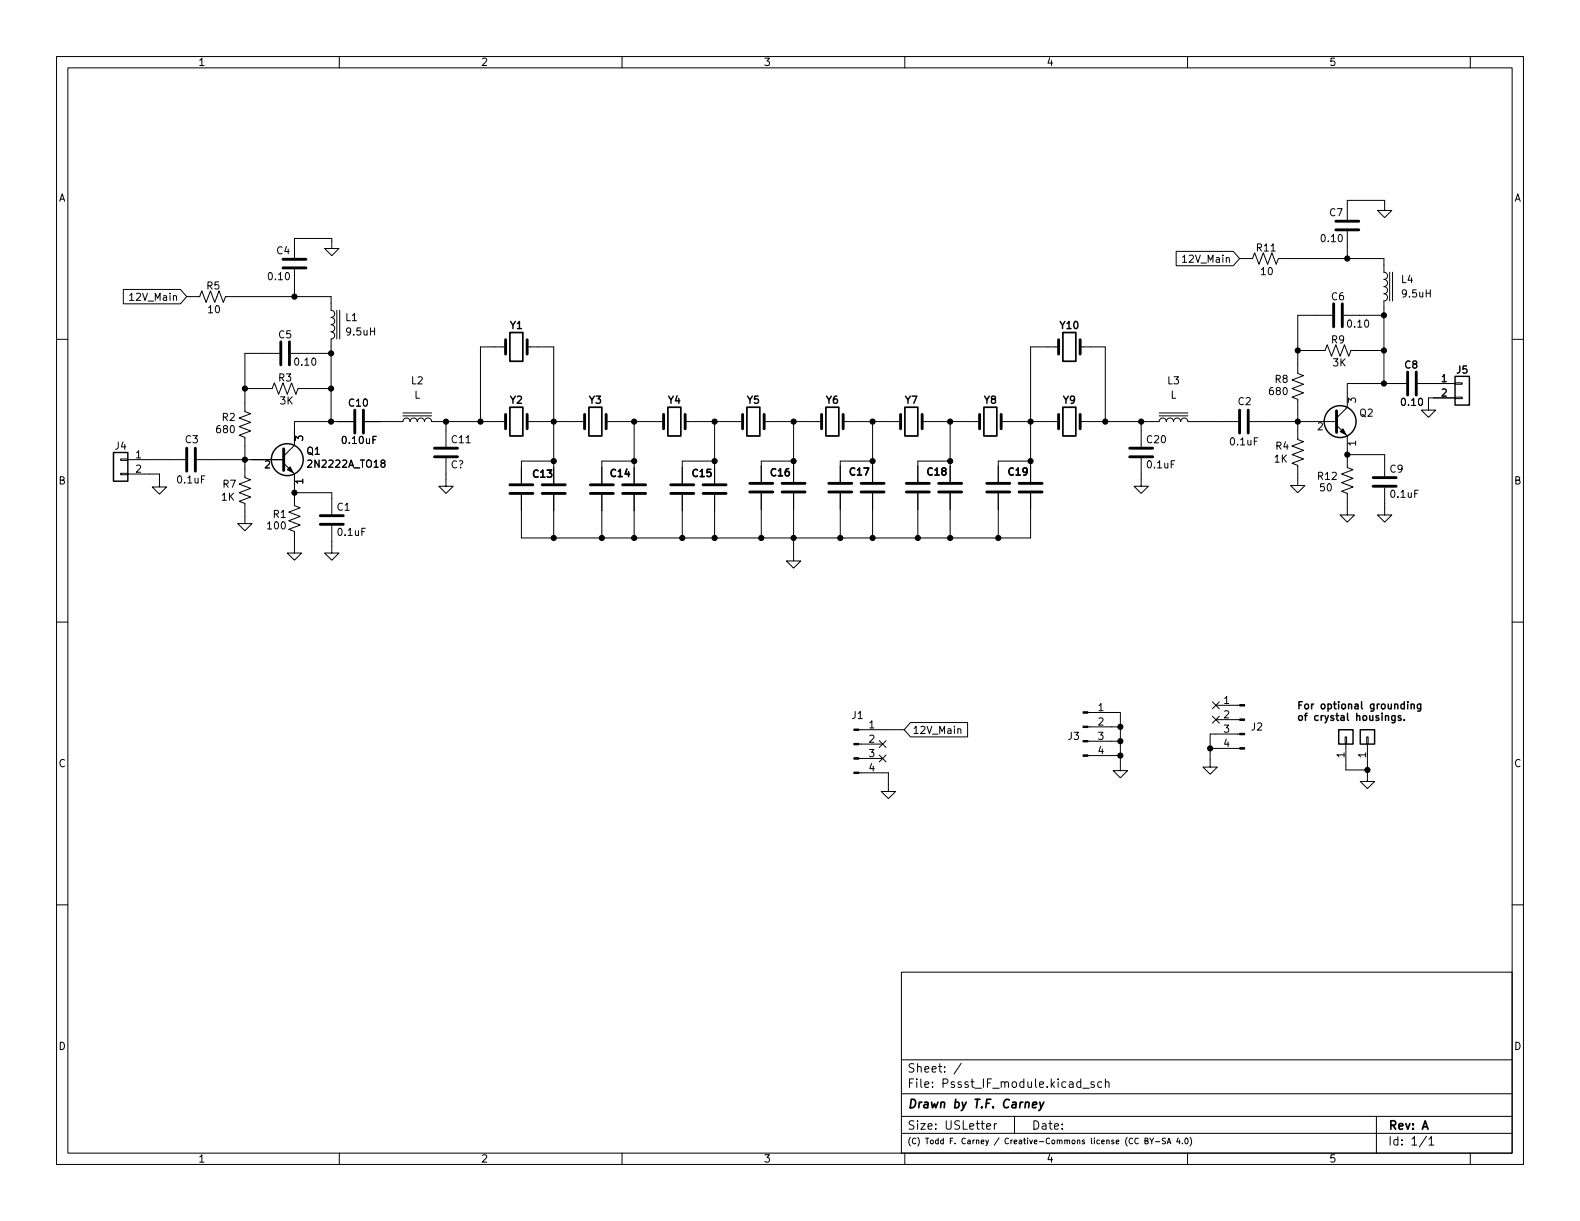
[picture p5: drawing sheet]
<svg xmlns="http://www.w3.org/2000/svg" width="279mm" height="216mm" viewBox="0 0 279 216" stroke-linecap="round" stroke-linejoin="round" font-family="sans-serif">
<g fill="none" stroke="#000" stroke-width=".18">
<path d="M10 10h259.4v195.9h-259.4zM12 12h255.4v191.9h-255.4zM60 10v2M110 10v2M160 10v2M210 10v2M260 10v2M244.9 37.2h1.2l-1.2 1.3-1.3-1.3h1.3v-1.8h-6.6v3.5M10 60h2M21.8 51.2h10.1l1.1 1.3-1.1 1.2h-10.1zM30.7 52.4l.1-.1h.4v.8M33 52.5h2.3l.4-1.1 .7 2.1 .8-2.1 .8 2.1 .7-2.1 .8 2.1 .4-1h18.6v2.4a.64 .64 0 0 1 .7 .6 .64 .64 0 0 1-.7 .6 .64 .64 0 0 1 .7 .7 .64 .64 0 0 1-.7 .6 .64 .64 0 0 1 .7 .6 .64 .64 0 0 1-.7 .7 .64 .64 0 0 1 .7 .6 .64 .64 0 0 1-.7 .6v14.6"/>
<path d="M50.6 48.3l.2-.1a.68 .68 0 0 1 .4 .6 .68 .68 0 0 1-.4 .7 .84 .84 0 0 1-.2-1.2zM52.1 47.6v4.9M58.7 43.9h1.2l-1.2 1.3-1.3-1.3h1.3v-1.7h-6.6v3.4M59.6 54.9v5M60.1 54.9v5M65.5 58.6h.7M66.2 58v1.2M208 44.4h10.1l1.1 1.3-1.1 1.3h-10.1zM216.9 45.7l.1-.2 .3 .1 .1 .8M219.2 45.7h2.3l.4-1 .7 2 .8-2 .8 2 .7-2 .8 2 .4-1h18.6v2.4a.64 .64 0 0 1 .7 .7 .64 .64 0 0 1-.7 .6 .64 .64 0 0 1 .7 .6 .64 .64 0 0 1-.7 .7 .64 .64 0 0 1 .7 .6 .64 .64 0 0 1-.7 .6 .64 .64 0 0 1 .7 .7 .64 .64 0 0 1-.7 .6v14.6M224.8 44.4h.7M235.6 55.8h-6.1v10.2l1 .4-2 .8 2 .7-2 .8 2 .8-2 .7 1 .4v7.1l1 .4-2 .8 2 .7-2 .8 2 .8-2 .7 1 .4v3.6h-1.3l1.3 1.2 1.3-1.2h-1.3"/>
<path d="M236.8 41.5h.1a.68 .68 0 0 1 .5 .6 .68 .68 0 0 1-.5 .6 .84 .84 0 0 1-.1-1.2zM237.6 55.8h7.1M238.3 40.9v4.8M241.4 56.7l.2-.1a.68 .68 0 0 1 .4 .6 .68 .68 0 0 1-.4 .7l-.2-.2-.1-.3zM245.7 48.1v5.1M246.3 48.1v5.1M252.2 51.9h.7M252.9 51.2v1.3M267.4 60h2M43.3 68.7h4.8l.4-1 .8 2 .7-2 .8 2 .8-2 .7 2 .4-1h5.8M49.4 62.5h-6.1v10.3l1 .4-2 .7 2 .8-2 .7 2 .8-2 .8 1 .3v7.2l1 .3-2 .8 2 .8-2 .7 2 .8-2 .7 1 .4v3.6h-1.3l1.3 1.3 1.3-1.3h-1.3M51.4 62.5h7.1"/>
<path d="M52.3 77.9v-.8l.4 .4 .2-.3h.5l.1 .1-.1 .6M55.2 63.4l.2-.1a.68 .68 0 0 1 .5 .6 .68 .68 0 0 1-.5 .7l-.2-.1-.1-.4zM62.5 74.5h-10.4v4.2l-1.9 1.9M64.5 74.5h6.7a.64 .64 0 0 1 .7-.6 .64 .64 0 0 1 .6 .6 .64 .64 0 0 1 .7-.6 .64 .64 0 0 1 .6 .6 .64 .64 0 0 1 .6-.6 .64 .64 0 0 1 .7 .6 .64 .64 0 0 1 .6-.6 .64 .64 0 0 1 .6 .6h13.1M65.9 77.8h.5M66.6 77.2h-.7v1.2M71.2 73.5h5.1M71.2 73h5.1M78.9 74.5v4.5M82.4 78.3h.8M89.4 61.3h-4.4v13.2M93.2 74.5h10.2"/>
<path d="M93.2 61.3h4.7v24.2M107.2 74.5h10.1M112.1 74.5v11M121.2 74.5h10.1M126.4 74.5v11M135.1 74.5h10.2M140.3 74.5v10.7M149.1 74.5h10.2M154.3 74.5v10.7M163.1 74.5h10.1M168 74.5v10.7M177 74.5h10.2"/>
<path d="M187.2 61.3h-5v23.9M191 74.5h14a.64 .64 0 0 1 .6-.6 .64 .64 0 0 1 .6 .6 .64 .64 0 0 1 .7-.6 .64 .64 0 0 1 .6 .6 .64 .64 0 0 1 .7-.6 .64 .64 0 0 1 .6 .6 .64 .64 0 0 1 .6-.6 .64 .64 0 0 1 .7 .6h8.8M191 61.3h4.5v13.2M201.8 74.5v4.5M205 73.5h5.1M205 73h5.1M221 74.5h15.3M222.4 77.4h-.6v1.3M229.5 62h4.8l.4-1 .8 2 .7-2 .8 2 .7-2 .8 2 .4-1h5.8M233.1 74.9l.5-.2 .3 .4-.8 .9h.8M236.3 75.2l2 1.9v5.6l1 .4-2.1 .7 2.1 .8-2.1 .7 2.1 .8-2.1 .8 1.1 .3v3.9h-1.3l1.3 1.2 1.2-1.2h-1.2M238.4 71.2v-.8l.5 .4 .2-.4h.5l.1 .2-.1 .6"/>
<path d="M239.7 78.4h-1.3l.4 .3M248.7 67.8h-10.4v4.2l-2 1.9M250.7 67.8h6.6M251 70.5l.1-.1a.68 .68 0 0 1 .5 .7 .68 .68 0 0 1-.5 .6 .84 .84 0 0 1-.1-1.2zM257.3 70.2h1.3v.3h-1.3zM257.3 67.7h1.3v.2h-1.3zM257.3 70.4h-4.7v2.1h-1.3l1.3 1.3 1.3-1.3h-1.3M21.3 83.7h1.3v.2h-1.3zM21.3 81.2h1.3v.2h-1.3zM22.6 83.8h5.6v2.3h-1.3l1.3 1.3 1.3-1.3h-1.3M22.6 81.3h10.2M34.8 81.3h15.4"/>
<path d="M36.2 84.1h-.6v1.3M46.9 81.6l.5-.1 .3 .3-.8 .9h.8M50.2 81.9l1.9 1.9v5.6l1 .4-2 .8 2 .7-2 .8 2 .7-2 .8 1 .4v3.8h-1.3l1.3 1.3 1.2-1.3h-1.2M52.1 87.1h6.6v3.8M53.5 85.1h-1.2l.3 .4M58.7 93v4.8h-1.3l1.3 1.3 1.2-1.3h-1.2M64.6 93.4h-.6v1.3M67.6 81.9l-.2-.3v-.1l.2-.2 .4 .1 .1 .2-.1 .2-.5 .2-.1 .1v.4l.2 .1h.4l.1-.2-.1-.4-.2-.1M78.9 81v5h-1.3l1.3 1.2 1.2-1.2h-1.2M97.9 81.5h-5.7v4M97.9 87.5v7.6M106.4 87.5v7.6"/>
<path d="M112.1 87.5v7.6M112.1 81.5h-5.7v4M120.6 87.5v7.6M126.4 87.5v7.6M126.4 81.5h-5.8v4M134.6 87.2v7.9M140.3 87.2v12h1.3l-1.3 1.3-1.2-1.3h1.2M140.3 81.5h-5.7v3.7M148.6 87.2v7.9M154.3 87.2v7.9M154.3 81.5h-5.7v3.7M162.3 87.2v7.9"/>
<path d="M168 87.2v7.9M168 81.5h-5.7v3.7M176.5 87.2v7.9M182.2 81.5h-5.7v3.7M182.2 87.2v7.9h-90v-7.6M201.8 81v5h-1.3l1.3 1.2 1.3-1.2h-1.3M207.7 81.5h-.6v1.2M238.3 80.4h6.6v3.8M244.9 86.2v4.9h-1.3l1.3 1.2 1.2-1.2h-1.2M250.8 86.7h-.6v1.3M10 110h2M267.4 110h2"/>
<path d="M151.9 136.7h5.2v3.3h-1.3l1.3 1.2 1.3-1.2h-1.3M151.9 134.1h4.2M151.9 131.6h4.2M151.9 129h8M155.5 133.5l1.2 1.2M155.5 131l1.2 1.2M156.7 133.5l-1.2 1.2M156.7 131l-1.2 1.2M161 127.8h10.1v2.5h-10.1l-1.1-1.3zM169.4 129l.2-.1h.3v.8M192.4 126h5.7v10.3h1.3l-1.3 1.2-1.3-1.2h1.3M192.4 133.6h5.7"/>
<path d="M192.4 131.1h5.7M192.4 128.5h5.7M214 132.3h5.2M214.4 124.1l1.2 1.2M214.4 126.6l1.2 1.3M215 127.3h4.2M215 124.7h4.2M215.6 124.1l-1.2 1.2M215.6 126.6l-1.2 1.3M219.2 129.8h-5.2v5.8h1.3l-1.3 1.3-1.3-1.3h1.3M237.9 130.3h.2v1.3h-.2zM238 131.6v4.5h3.8"/>
<path d="M241.7 130.3h.2v1.3h-.2zM241.8 131.6v6.6h1.3l-1.3 1.2-1.3-1.2h1.3M10 160h2M267.4 160h2M159.4 171.9h108v32h-108zM159.4 197.4h108M159.4 193.4h108M159.4 187.4h108M164.9 192.1v.2M164.9 191.4v.1M167 189.4v.2M167 188.7v.1"/>
<path d="M170 188l-1.3 1.9M176.3 198.7h-.3l-.2 .3M179.4 197.4v3M193.5 191.4l-.4-.1-.2 .2 .1 .2 .5 .2v.3h-.6M194.8 191.4l-.4-.1-.3 .3v.4l.2 .2h.5M195.5 191.4l.2-.1 .3 .1 .1 .9M195.5 190.8v1.5M243.4 197.4v6.5M60 203.9v2M110 203.9v2M159.4 200.4h108M160 203.9v2"/>
<path d="M178.3 201.3a.44 .44 0 0 0-.6 .5 .44 .44 0 0 0 .6 .4M190.5 201.7l.4-.1 .1 .7M191.8 201.6h-.3l-.1 .1v.2l.4 .1v.2h-.4M193 201.3v.8l.1 .2M199.3 201.1a1.15 1.15 0 0 0 0 1.5M202.5 201.7h.4l.1-.4h-.5v1h.4l.1-.4-.2-.2M208.3 201.2l-.2 .7h.6M208.6 201.6v.7M210 203.9v2M252.7 201.4l.4-.4v1.5M252.7 202.5h.8M260 203.9v2"/>
</g>
<g fill="none" stroke="#000" stroke-width=".51">
<path d="M236.2 39.1h4.1M50 45.8h4.1M50 47.4h4.1M235.8 53.7v4.1M236.2 40.6h4.1M237.4 53.7v4.1M33 79.2v4.1M34.5 79.2v4.1M49.7 60.5v4M50.2 79.4v3.8M51.2 60.5v4M62.7 72.5v4.1"/>
<path d="M64.3 72.5v4.1M76.8 79.2h4.1M89.4 60.1v2.5M89.4 73.3v2.5M93.2 60.1v2.5M93.2 73.3v2.5M103.4 73.3v2.5M107.2 73.3v2.5M117.3 73.3v2.5M121.2 73.3v2.5M131.3 73.3v2.5M135.1 73.3v2.5"/>
<path d="M145.3 73.3v2.5M149.1 73.3v2.5M159.3 73.3v2.5M163.1 73.3v2.5M173.2 73.3v2.5M177 73.3v2.5M187.2 60.1v2.5M187.2 73.3v2.5M191 60.1v2.5M191 73.3v2.5M199.8 79.2h4M219.2 72.5v4.1"/>
<path d="M220.7 72.5v4.1M236.3 72.6v3.9M248.9 65.8v4.1M250.4 65.8v4.1M56.6 92.7h4.1M56.6 91.2h4.1M76.8 80.8h4.1M90.2 87.2h4M90.2 85.7h4M95.9 87.2h4M95.9 85.7h4M104.4 87.2h4.1"/>
<path d="M104.4 85.7h4.1M110.1 87.2h4.1M110.1 85.7h4.1M118.6 87.2h4.1M118.6 85.7h4.1M124.3 87.2h4.1M124.3 85.7h4.1M132.6 87h4.1M132.6 85.5h4.1M138.3 87h4.1M138.3 85.5h4.1M146.6 87h4"/>
<path d="M146.6 85.5h4M152.3 87h4M152.3 85.5h4M160.3 87h4M160.3 85.5h4M166 87h4.1M166 85.5h4.1M174.5 87h4.1M174.5 85.5h4.1M180.2 87h4.1M180.2 85.5h4.1M199.8 80.8h4"/>
<path d="M242.8 86h4.1M242.8 84.5h4.1"/>
</g>
<g fill="none" stroke="#000" stroke-width=".25">
<path d="M257.3 66.5h2.5v5.1h-2.5zM20.1 80h2.5v5.1h-2.5zM236.7 129h2.6v2.6h-2.6zM240.5 129h2.6v2.6h-2.6zM240.8 124.1v1.1l.2 .1"/>
<circle cx="237" cy="74.5" r="2.82"/>
<circle cx="50.8" cy="81.3" r="2.82"/>
</g>
<g fill="#000" stroke="#000" stroke-width=".18">
<path d="M237 76.3l.5-.5 .5 1zM51.3 82.6l.5 1-1-.5zM151 136.5h.9v.3h-.9zM151 134h.9v.2h-.9zM151 131.4h.9v.3h-.9zM151 128.9h.9v.3h-.9zM191.5 133.5h.9v.2h-.9zM191.5 130.9h.9v.3h-.9zM191.5 128.4h.9v.3h-.9zM191.5 125.9h.9v.2h-.9zM219.2 132.2h.9v.3h-.9zM219.2 129.7h.9v.2h-.9z"/>
<path d="M219.2 127.1h.9v.3h-.9zM219.2 124.6h.9v.2h-.9z"/>
<circle cx="52.1" cy="52.5" r=".46"/>
<circle cx="238.3" cy="45.7" r=".46"/>
<circle cx="244.7" cy="55.8" r=".46"/>
<circle cx="43.3" cy="68.7" r=".46"/>
<circle cx="58.5" cy="74.5" r=".46"/>
<circle cx="58.5" cy="68.7" r=".46"/>
<circle cx="58.5" cy="62.5" r=".46"/>
<circle cx="78.9" cy="74.5" r=".46"/>
<circle cx="85" cy="74.5" r=".46"/>
<circle cx="97.9" cy="74.5" r=".46"/>
<circle cx="112.1" cy="74.5" r=".46"/>
<circle cx="126.4" cy="74.5" r=".46"/>
<circle cx="140.3" cy="74.5" r=".46"/>
<circle cx="154.3" cy="74.5" r=".46"/>
<circle cx="168" cy="74.5" r=".46"/>
<circle cx="182.2" cy="74.5" r=".46"/>
<circle cx="195.5" cy="74.5" r=".46"/>
<circle cx="201.8" cy="74.5" r=".46"/>
<circle cx="229.5" cy="62" r=".46"/>
<circle cx="229.5" cy="74.5" r=".46"/>
<circle cx="244.7" cy="62" r=".46"/>
<circle cx="244.7" cy="67.8" r=".46"/>
<circle cx="43.3" cy="81.3" r=".46"/>
<circle cx="52.1" cy="87.1" r=".46"/>
<circle cx="97.9" cy="81.5" r=".46"/>
<circle cx="97.9" cy="95.1" r=".46"/>
<circle cx="106.4" cy="95.1" r=".46"/>
<circle cx="112.1" cy="81.5" r=".46"/>
<circle cx="112.1" cy="95.1" r=".46"/>
<circle cx="120.6" cy="95.1" r=".46"/>
<circle cx="126.4" cy="81.5" r=".46"/>
<circle cx="126.4" cy="95.1" r=".46"/>
<circle cx="134.6" cy="95.1" r=".46"/>
<circle cx="140.3" cy="81.5" r=".46"/>
<circle cx="140.3" cy="95.1" r=".46"/>
<circle cx="148.6" cy="95.1" r=".46"/>
<circle cx="154.3" cy="95.1" r=".46"/>
<circle cx="154.3" cy="81.5" r=".46"/>
<circle cx="162.3" cy="95.1" r=".46"/>
<circle cx="168" cy="81.5" r=".46"/>
<circle cx="168" cy="95.1" r=".46"/>
<circle cx="176.5" cy="95.1" r=".46"/>
<circle cx="182.2" cy="81.5" r=".46"/>
<circle cx="238.3" cy="80.4" r=".46"/>
<circle cx="198.1" cy="128.5" r=".46"/>
<circle cx="198.1" cy="133.6" r=".46"/>
<circle cx="198.1" cy="131.1" r=".46"/>
<circle cx="214" cy="132.3" r=".46"/>
<circle cx="241.8" cy="136.1" r=".46"/>
</g>
<path d="M90.2 58.8h2.3v5.1h-2.3zM188 58.8h2.2v5.1h-2.2zM90.2 72h2.3v5.1h-2.3zM104.1 72h2.3v5.1h-2.3zM118.1 72h2.3v5.1h-2.3zM132.1 72h2.3v5.1h-2.3zM146 72h2.3v5.1h-2.3zM160 72h2.3v5.1h-2.3zM174 72h2.3v5.1h-2.3zM188 72h2.2v5.1h-2.2z" fill="none" stroke="#000" stroke-width=".3"/>
<g font-size="2.1">
<text x="160.4" y="190.1">Sheet:</text>
<text x="160.4" y="196.4">Drawn</text>
<text x="160.4" y="192.8">File:</text>
<text x="166.8" y="192.8">Pssst_IF_module.kicad_sch</text>
<text x="168.6" y="196.4">by T.F.</text>
<text x="177.8" y="196.4">Carney</text>
<text x="160.4" y="200.2">Size:</text>
<text x="167.1" y="200.2">USLetter</text>
<text x="182.4" y="200.2">Date:</text>
<text x="245.4" y="200.2">Rev:</text>
<text x="245.4" y="203">Id:</text>
<text x="249.5" y="203">1/1</text>
<text x="251.5" y="200.2">A</text>
</g>
<g font-size="1.8">
<text x="35" y="12">1</text>
<text x="85" y="12">2</text>
<text x="135" y="12">3</text>
<text x="185" y="12">4</text>
<text x="235" y="12">5</text>
<text x="10.4" y="36">A</text>
<text x="235" y="38.6">C7</text>
<text x="267.8" y="36">A</text>
<text x="48.8" y="45.3">C4</text>
<text x="208.8" y="46.8">12V_Main</text>
<text x="222" y="44.8">R11</text>
<text x="233.3" y="43.2">0.10</text>
<text x="22.6" y="53.6">12V_Main</text>
<text x="36.4" y="51.6">R5</text>
<text x="47.1" y="49.9">0.10</text>
<text x="222.7" y="49">10</text>
<text x="235.3" y="53.5">C6</text>
<text x="247.7" y="50.4">L4</text>
<text x="247.7" y="53">9.5uH</text>
<text x="36.6" y="55.8">10</text>
<text x="61" y="57.2">L1</text>
<text x="61" y="59.7">9.5uH</text>
<text x="90" y="58.6">Y1</text>
<text x="187.2" y="58.6">Y10</text>
<text x="238" y="58.3">0.10</text>
<text x="49.1" y="60.2">C5</text>
<text x="51.8" y="65">0.10</text>
<text x="235.3" y="61.1">R9</text>
<text x="235.5" y="65.2">3K</text>
<text x="248.2" y="65.5">C8</text>
<text x="49.1" y="67.8">R3</text>
<text x="49.4" y="71.9">3K</text>
<text x="72.6" y="68.3">L2</text>
<text x="73.2" y="70.9">L</text>
<text x="90" y="71.8">Y2</text>
<text x="104" y="71.8">Y3</text>
<text x="118" y="71.8">Y4</text>
<text x="131.9" y="71.8">Y5</text>
<text x="145.9" y="71.8">Y6</text>
<text x="159.9" y="71.8">Y7</text>
<text x="173.9" y="71.8">Y8</text>
<text x="187.8" y="71.8">Y9</text>
<text x="206.3" y="68.3">L3</text>
<text x="206.9" y="70.9">L</text>
<text x="224.2" y="70.2">680</text>
<text x="225.3" y="68.1">R8</text>
<text x="254.7" y="67.6">1</text>
<text x="254.7" y="70.1">2</text>
<text x="257.4" y="66.4">J5</text>
<text x="38" y="77">680</text>
<text x="39.1" y="74.8">R2</text>
<text x="61.5" y="72.3">C10</text>
<text x="218.8" y="72">C2</text>
<text x="240.3" y="74">Q2</text>
<text x="247.5" y="72.1">0.10</text>
<text x="20.2" y="79.9">J4</text>
<text x="23.8" y="81">1</text>
<text x="23.8" y="83.6">2</text>
<text x="32.6" y="78.7">C3</text>
<text x="54.1" y="80.8">Q1</text>
<text x="54.1" y="83.1">2N2222A_TO18</text>
<text x="60.2" y="78.9">0.10uF</text>
<text x="79.6" y="78.7">C11</text>
<text x="79.6" y="83.2">C?</text>
<text x="202.6" y="78.7">C20</text>
<text x="202.6" y="83.2">0.1uF</text>
<text x="217.3" y="79.1">0.1uF</text>
<text x="225.2" y="82.2">1K</text>
<text x="225.4" y="79.9">R4</text>
<text x="240.6" y="79" transform="rotate(-90 240.6 79)">1</text>
<text x="245.6" y="84">C9</text>
<text x="10.3" y="86">B</text>
<text x="31.1" y="85.9">0.1uF</text>
<text x="39" y="88.9">1K</text>
<text x="39.2" y="86.6">R7</text>
<text x="54.4" y="85.8" transform="rotate(-90 54.4 85.8)">1</text>
<text x="94" y="84.8">C13</text>
<text x="107.7" y="84.7">C14</text>
<text x="122.2" y="84.7">C15</text>
<text x="136" y="84.6">C16</text>
<text x="150" y="84.5">C17</text>
<text x="163.7" y="84.5">C18</text>
<text x="178.1" y="84.5">C19</text>
<text x="232.8" y="85.2">R12</text>
<text x="233.2" y="87.3">50</text>
<text x="245.6" y="88.4">0.1uF</text>
<text x="267.7" y="86">B</text>
<text x="47" y="94">100</text>
<text x="48.1" y="92">R1</text>
<text x="59.4" y="90.7">C1</text>
<text x="59.4" y="95.1">0.1uF</text>
<text x="194" y="125.7">1</text>
<text x="216.2" y="124.5">1</text>
<text x="229.2" y="125.4">For</text>
<text x="233.5" y="125.4">optional</text>
<text x="242.4" y="125.4">grounding</text>
<text x="150.5" y="127.5">J1</text>
<text x="153.5" y="128.8">1</text>
<text x="153.5" y="131.3">2</text>
<text x="161.3" y="130.1">12V_Main</text>
<text x="188.7" y="131.2">J3</text>
<text x="194" y="128.3">2</text>
<text x="194" y="130.8">3</text>
<text x="216.2" y="127">2</text>
<text x="216.2" y="129.5">3</text>
<text x="221.1" y="129.5">J2</text>
<text x="229.2" y="127.4">of</text>
<text x="232.3" y="127.4">crystal</text>
<text x="240" y="127.4">housings.</text>
<text x="10.3" y="136">C</text>
<text x="153.5" y="133.9">3</text>
<text x="153.5" y="136.4">4</text>
<text x="194" y="133.3">4</text>
<text x="216.2" y="132.1">4</text>
<text x="237.7" y="134.2" transform="rotate(-90 237.7 134.2)">1</text>
<text x="241.6" y="134.2" transform="rotate(-90 241.6 134.2)">1</text>
<text x="267.7" y="136">C</text>
<text x="10.3" y="186">D</text>
<text x="267.7" y="186">D</text>
<text x="35" y="205.9">1</text>
<text x="85" y="205.9">2</text>
<text x="135" y="205.9">3</text>
<text x="185" y="205.9">4</text>
<text x="235" y="205.9">5</text>
</g>
<g font-size="1.4">
<text x="160.4" y="202.6">(C)</text>
<text x="163.6" y="202.6">Todd</text>
<text x="168" y="202.6">F.</text>
<text x="170.3" y="202.6">Carney</text>
<text x="176.2" y="202.6">/</text>
<text x="178.2" y="202.6">Creative-Commons</text>
<text x="193.6" y="202.6">license</text>
<text x="199.8" y="202.6">(CC</text>
<text x="203.4" y="202.6">BY-SA</text>
<text x="209.2" y="202.6">4.0)</text>
</g>
</svg>
